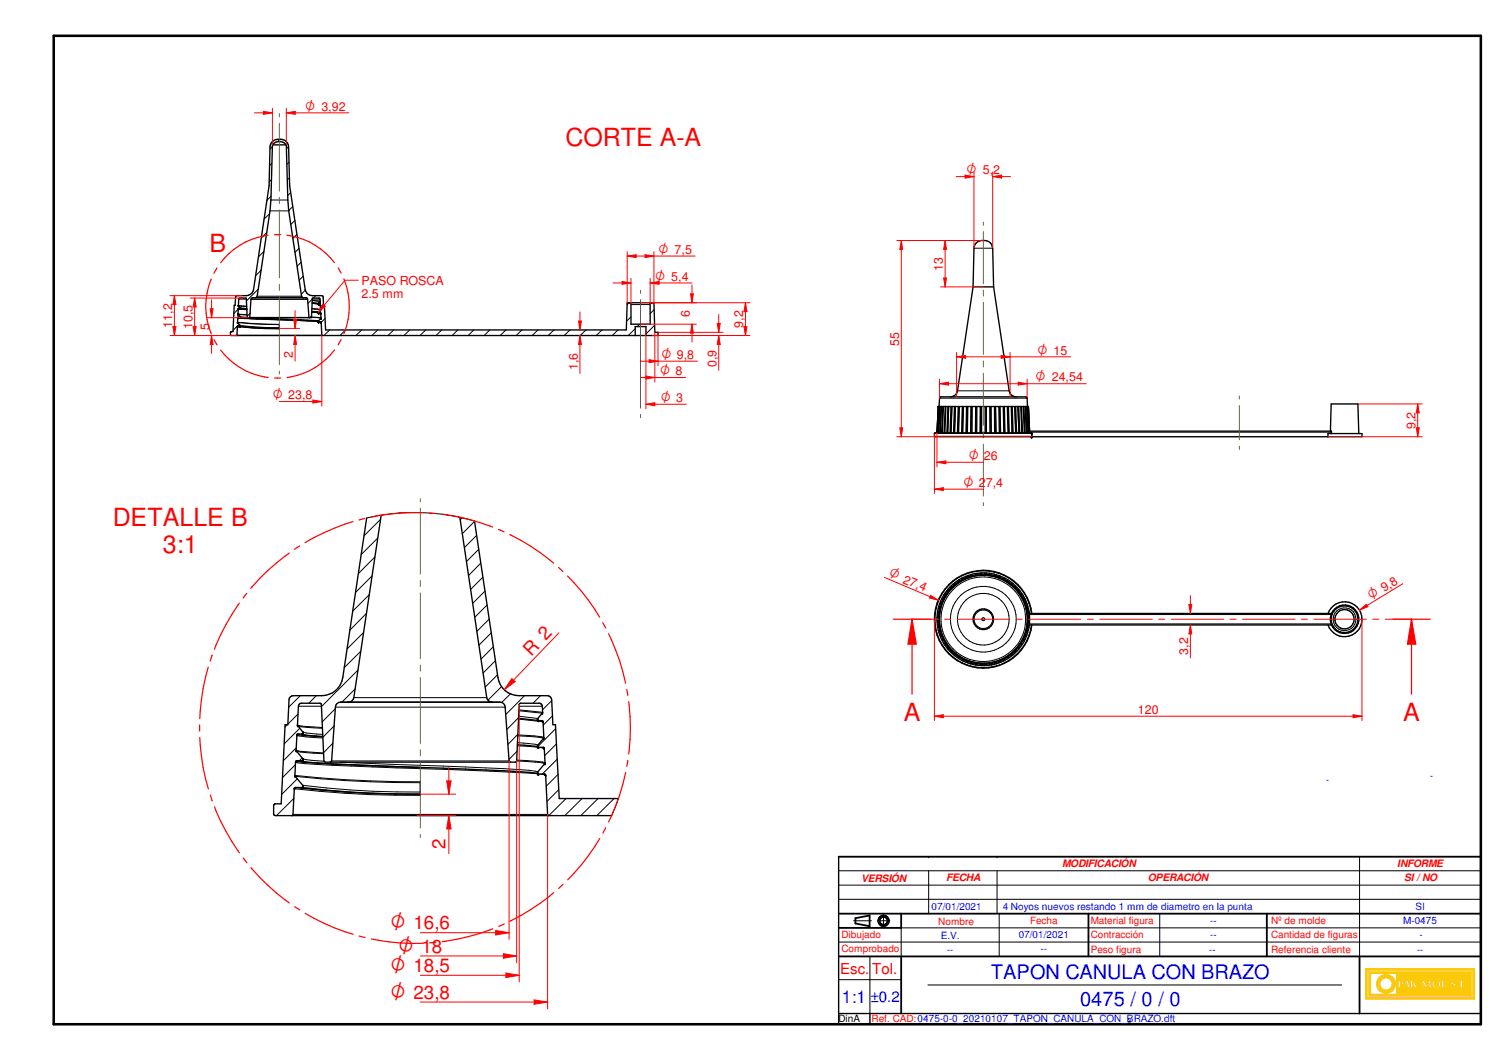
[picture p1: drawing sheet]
<svg xmlns="http://www.w3.org/2000/svg" width="420mm" height="297mm" viewBox="0 0 420 297" stroke-linecap="round" stroke-linejoin="round" font-family="sans-serif">
<path d="M15.1 10h400v277h-400z" fill="none" stroke="#000" stroke-width=".72"/>
<g fill="none" stroke="#000" stroke-width=".51">
<path d="M235.1 256h180M239.8 257.3v1.5M243.7 256.5v3M355.1 256v12M235.1 268h180M235.1 260h17.5M381.1 268v16"/>
<circle cx="247.7" cy="258" r="1.51"/>
<circle cx="247.7" cy="258.1" r="1.12"/>
</g>
<path d="M235.1 240.1v46.9h180v-46.9M235.1 284h180M243.8 284v3" fill="none" stroke="#000" stroke-width=".38"/>
<g fill="none" stroke="#000" stroke-width=".28">
<path d="M235.1 252h180M239.3 258h5M245.9 258h3.5M247.6 256.3v3.5M260.3 244v12M279.5 244v12M280.1 256v12M325.1 256v12M381.1 240.1v27.9M235.1 274.5h17.5M235.1 264h180M252.6 260v8"/>
<path d="M260.1 276h116"/>
</g>
<g fill="#faca0a">
<path d="M382.8 271.4v8.6h30.5v-8.6zM383.2 271.9h29.7v7.7h-29.7z" fill-rule="evenodd"/>
<path d="M383.7 272.3v6.8h28.7v-6.8zM408.2 276.5a.3 .3 0 0 1 .6 0 .3 .3 0 0 1-.6 0zM409.3 274.7h.6v1.9h.8v.2h-1.4zM411 276.4l.3-.1 .1 .4-.4 .1zM384.2 272.8h7.2v5.8h-7.2zM391.9 274.7h.9a.67 .67 0 0 1 .7 .9 .67 .67 0 0 1-1 .4v.8h-.6zM394.1 274.7h.5l.6 2.1h-.6l-.1-.4h-.6l-.2 .4h-.2zM395.3 274.7h.6v1l.8-1h.2l-.5 .7 .8 1.4h-.7l-.4-.9-.2 .9h-.6zM397.3 275.6h.7v.2h-.7zM398.8 274.7h.3l.7 1.4 .8-1.4h.3l.3 2.1h-.7v-1.3l-.7 1.3h-.2l-.7-1.2v1.2h-.5zM401.6 275.2a1.22 1.22 0 0 1 1.8-.3 1.22 1.22 0 0 1 0 1.8 1.22 1.22 0 0 1-1.8-.3l-.2-.4zM404.1 274.7h.6v1.9h.8v.2h-1.4zM406.7 275a.74 .74 0 0 1 .8-.3 .74 .74 0 0 1 .5 .6l-.2 .1a.37 .37 0 0 0-.3-.5 .37 .37 0 0 0-.4 .4l.3 .1a.73 .73 0 0 1 .7 .8 .73 .73 0 0 1-.8 .7 .73 .73 0 0 1-.7-.8h.3a.37 .37 0 0 0 .2 .5 .37 .37 0 0 0 .5-.3l-.2-.2a.75 .75 0 0 1-.7-1.1z" fill-rule="evenodd"/>
</g>
<g fill="none" stroke="#faca0a" stroke-width=".28">
<path d="M391.9 274.7h.9a.6 .6 0 0 1 .7 .5 .6 .6 0 0 1-.6 .7l-.4 .1v.8h-.6zM392.7 276h.1M394.1 274.7h.5l.6 2.1h-.6l-.1-.4h-.6l-.2 .4h-.2zM395.3 274.7h.6v1l.8-1h.2l-.5 .7 .8 1.4h-.7l-.4-.9-.2 .9h-.6zM398.8 274.7h.3l.7 1.4 .8-1.4h.3l.3 2.1h-.7v-1.3l-.7 1.3h-.2l-.7-1.2v1.2h-.5zM406.9 276.3h.1M406.9 276.2v-.1h-.3a.73 .73 0 0 0 .5 .7 .73 .73 0 0 0 .8-.2M406.9 276.3l.1 .3h.3M407.3 276.6h.1M407.4 274.7h.1M407.4 275.4l-.3-.1a.37 .37 0 0 1 .4-.4 .37 .37 0 0 1 .3 .5l.2-.1v-.2a.73 .73 0 0 0-.8-.4 .73 .73 0 0 0-.6 .6l.2 .5 .9 .6M407.4 275.5h.1"/>
<path d="M407.4 275.5a.72 .72 0 0 1 .6 .4 .72 .72 0 0 1-.1 .7M407.7 276.4h.1M407.7 276.4l-.4 .2M407.9 276.6h.1"/>
<circle cx="402.7" cy="275.8" r="1.17"/>
</g>
<path d="M386.4 274.1a2.68 2.68 0 0 1 2.9-.9 2.68 2.68 0 0 1 1.8 2.4h-.9a1.72 1.72 0 0 0-2.6-1.4 1.72 1.72 0 0 0 0 3 1.72 1.72 0 0 0 2.6-1.4h.9a2.66 2.66 0 0 1-3.5 2.4 2.66 2.66 0 0 1-1.2-4.1z" fill-rule="evenodd" fill="#faca0a"/>
<path d="M386.6 273.9a2.68 2.68 0 0 1 2.8-.7 2.68 2.68 0 0 1 1.7 2.4h-.9a1.74 1.74 0 0 0-2.6-1.4 1.74 1.74 0 0 0 0 3 1.74 1.74 0 0 0 2.6-1.4h.9a2.66 2.66 0 0 1-3.7 2.3 2.66 2.66 0 0 1-.8-4.2z" fill="none" stroke="#faca0a" stroke-width=".28"/>
<path d="M392.5 275a.41 .41 0 0 1 .4 .4 .41 .41 0 0 1-.4 .4z" fill-rule="evenodd" fill="#faca0a"/>
<path d="M392.5 275a.41 .41 0 0 1 .4 .4 .41 .41 0 0 1-.4 .4z" fill="none" stroke="#faca0a" stroke-width=".28"/>
<path d="M394.2 275.3l.2 .8h-.5z" fill="#faca0a"/>
<path d="M394.2 275.3l.2 .8h-.5z" fill="none" stroke="#faca0a" stroke-width=".28"/>
<path d="M402.2 275.2a.76 .76 0 0 1 1 .1 .76 .76 0 0 1-.2 1.1 .61 .61 0 0 1-.7 .2 .61 .61 0 0 1-.3-.8z" fill-rule="evenodd" fill="#faca0a"/>
<path d="M382.8 271.4h30.5v8.6h-30.5zM383.2 271.9h29.7v7.7h-29.7zM383.7 272.3h28.7v6.8h-28.7zM384.2 272.8h7.2v5.8h-7.2zM397.3 275.6h.7v.2h-.7zM402.3 275a.79 .79 0 0 1 .9 .8 .79 .79 0 0 1-.9 .8 1.04 1.04 0 0 1 0-1.6zM404.1 274.7h.6v1.9h.8v.2h-1.4zM408.3 276.4a.27 .27 0 0 1 .4 0 .27 .27 0 0 1-.2 .4zM409.3 274.7h.6v1.9h.8v.2h-1.4zM411 276.4l.3-.1 .1 .4-.4 .1z" fill="none" stroke="#faca0a" stroke-width=".28"/>
<path d="M235.1 240.1h180M239.8 258.8l3.9 .7M243.7 256.5l-3.9 .8M252.6 256v4M305.1 256v12M252.6 268v16" fill="none" stroke="#000" stroke-width=".51"/>
<g fill="none" stroke="#000" stroke-width=".28">
<path d="M288.5 172.2h84.6M288.5 174.8h84.6M289.1 171.9a13.6 13.6 0 0 0-20.7-9.8 13.6 13.6 0 0 0 0 22.9 13.6 13.6 0 0 0 20.7-9.9M235.1 248h180M235.1 244h180M235.1 240h180M260.3 240.1h.1M279.5 240.1h.1M243.8 268v16M252.6 260h162.5"/>
<circle cx="275.6" cy="173.5" r="11.9"/>
<circle cx="275.6" cy="173.5" r="7.2"/>
<circle cx="275.6" cy="173.5" r="12.3"/>
<circle cx="275.6" cy="173.5" r=".42"/>
<circle cx="275.6" cy="173.5" r="9.2"/>
<circle cx="275.6" cy="173.5" r="2.61"/>
<circle cx="376.9" cy="173.5" r="3.2"/>
</g>
<g fill="none" stroke="#000" stroke-width=".38">
<path d="M262.6 173h.7v1h-.7zM262.9 172.7v.3M262.9 174v.4M263 175.3v.4M263 174.3h.3l.1 1h-.3M263 174.3l.1 1M263 174.3l-.3 .1 .1 1 .3-.1M263 173v1M263 171.4v.3M263.1 171.7h.3l-.1 1h-.3M263.1 171.7l-.1 1M263.1 171.7h-.3l-.1 1h.3"/>
<path d="M263.2 175.6h.2l.2 1-.2 .1M263.2 175.6l.2 1.1M263.2 175.6l-.4 .1 .2 1h.4M263.3 176.7v.3M263.3 170.1v.3M263.4 170.4l.2 .1-.2 .9h-.2M263.4 170.4l-.2 1M263.4 170.4l-.4-.1-.2 1 .4 .1M263.5 177l.2-.1 .3 .9-.2 .1M263.5 177l.3 .9M263.5 177l-.4 .1 .3 .9 .4-.1M263.6 177.9l.2 .4"/>
<path d="M263.8 168.8l-.2 .3M263.8 169.2h.2l-.3 1-.2-.1M263.8 169.2l-.3 .9M263.8 169.2l-.4-.2-.3 1 .4 .1M263.9 178.2l.2-.1 .4 .9-.2 .1M263.9 178.2l.4 .9M263.9 178.2l-.3 .2 .3 .9 .4-.2M264.2 179.2l.1 .3M264.3 167.9l.2 .1-.4 1-.2-.1M264.3 167.9l-.4 1M264.3 167.9l-.4-.1-.3 .9 .3 .2M264.3 167.6l-.1 .3"/>
<path d="M264.4 179.4l.3-.1 .5 .8-.2 .2M264.4 179.4l.6 .9M264.4 179.4l-.3 .2 .5 .9 .4-.2M265 166.8l.2 .1-.5 .9-.3-.2M265 166.8l-.6 .8M265 166.8l-.4-.2-.5 .9 .3 .1M265 166.5l-.2 .2M265.7 165.7l.2 .2-.6 .8-.2-.2M265.7 165.7l-.6 .8M265.7 165.7l-.3-.2-.6 .8 .3 .2M265.8 165.4l-.2 .3M266.6 164.7l.2 .2-.7 .7-.2-.2"/>
<path d="M266.6 164.7l-.7 .7M266.6 164.7l-.3-.2-.7 .7 .3 .2M266.7 164.4l-.2 .2M267.5 163.8l.2 .2-.7 .7-.2-.2M267.5 163.8l-.7 .7M267.5 163.8l-.2-.3-.7 .7 .2 .3M267.7 163.5l-.2 .2M268.6 163l.2 .2-.8 .6-.2-.2M268.6 163l-.8 .6M268.6 163l-.2-.3-.8 .6 .2 .3M268.8 162.7l-.2 .2M269.7 162.3l.2 .3-.9 .5-.1-.2"/>
<path d="M269.7 162.3l-.8 .6M269.7 162.3l-.1-.3-.9 .5 .2 .4M270 162.1l-.3 .2M270.9 161.8l.1 .2-.9 .4-.1-.2M270.9 161.8l-.9 .4M270.9 161.8l-.1-.3-.9 .4 .1 .3M271.2 161.5l-.3 .2M272.2 161.4l.1 .2-1 .3v-.2M272.2 161.4l-.9 .3M272.2 161.4l-.1-.4-1 .3 .2 .4M272.5 161.2h-.4M273.5 161.1v.2l-.9 .2-.1-.2"/>
<path d="M273.5 161.1l-1 .2M273.5 161.1l-.1-.4-1 .2 .1 .4M273.8 160.9l-.3 .1M274.8 160.9v.3l-1 .1v-.3M274.8 160.9l-1 .1M274.8 160.9v-.3l-1 .1v.3M275.1 160.8h-.3M275.1 160.5h1v.7h-1zM275.1 160.9h1M276.1 160.8h.4M276.4 160.9v.3l1 .1v-.3M276.4 160.9l1 .1"/>
<path d="M276.4 160.9l.1-.3 1 .1-.1 .3M277.4 160.9l.4 .1M277.7 161.1v.2l1 .2 .1-.2M277.7 161.1l1.1 .2M277.7 161.1l.1-.4 1 .2v.4M278.8 161.2h.3M279.1 161.4l-.1 .2 .9 .3 .1-.2M279.1 161.4l.9 .3M279.1 161.4l.1-.4 .9 .3-.1 .4M280 161.5l.4 .2M280.3 161.8l-.1 .2 .9 .4 .1-.2M280.3 161.8l.9 .4"/>
<path d="M280.3 161.8l.1-.3 1 .4-.2 .3M281.3 162.1l.2 .2M281.5 162.3l-.1 .3 .8 .5 .2-.2M281.5 162.3l.9 .6M281.5 162.3l.2-.3 .9 .5-.2 .4M282.4 162.7l.3 .2M282.6 163l-.1 .2 .8 .6 .2-.2M282.6 163l.9 .6M282.6 163l.3-.3 .8 .6-.2 .3M283.5 163.5l.3 .2M283.7 163.8l-.2 .2 .8 .7 .1-.2M283.7 163.8l.3-.3 .7 .7-.3 .3"/>
<path d="M283.7 163.8l.7 .7M284.5 164.4l.3 .2M284.7 164.7l-.2 .2 .6 .7 .2-.2M284.7 164.7l.6 .7M284.7 164.7l.2-.2 .7 .7-.3 .2M285.4 165.4l.3 .3M285.5 165.7l-.2 .2 .6 .8 .2-.2M285.5 165.7l.6 .8M285.5 165.7l.3-.2 .6 .8-.3 .2M286.2 166.5l.2 .2M286.3 166.8l-.2 .1 .5 .9 .2-.2M286.3 166.8l.5 .8"/>
<path d="M286.3 166.8l.3-.2 .5 .9-.3 .1M286.8 179.4l-.2-.1-.5 .8 .2 .2M286.8 179.4l-.5 .9M286.8 179.4l.3 .2-.5 .9-.3-.2M286.9 167.6l.2 .3M287 167.9l-.3 .1 .4 1 .2-.1M287 167.9l.3 1M287 167.9l.3-.1 .4 .9-.4 .2M287.1 179.2l-.2 .3M287.3 178.2l-.2-.1-.4 .9 .3 .1M287.3 178.2l-.3 .9M287.3 178.2l.4 .2-.4 .9-.3-.2"/>
<path d="M287.5 168.8l.1 .3M287.5 169.2h-.3l.4 1 .2-.1M287.5 169.2l.3 .9M287.5 169.2l.3-.2 .3 1-.3 .1M287.6 177.9l-.1 .4M287.8 177l-.2-.1-.4 .9 .3 .1M287.8 177l-.3 .9M287.8 177l.3 .1-.3 .9-.3-.1M287.9 170.4l-.3 .1 .2 .9h.3M287.9 170.4l.2 1M287.9 170.4l.3-.1 .2 1-.3 .1M287.9 170.1l.1 .3"/>
<path d="M288 173h.6v1h-.6zM288 176.7l-.1 .3M288.1 175.6h-.3l-.2 1 .3 .1M288.1 175.6l-.2 1.1M288.1 175.6l.3 .1-.2 1h-.3M288.1 171.7h-.2l.1 1h.2M288.1 171.7l.1 1M288.1 171.7h.4v.2M288.2 171.4v.3M288.2 174.3h-.2l-.1 1h.2M288.2 175.3v.4M288.2 173v1"/>
<path d="M288.2 174.3l-.1 1M288.2 174.3l.4 .1-.1 .7h84.7M288.3 172.7v.3M288.3 174v.4M288.5 175.1v.3l-.4-.1M289.2 171.9a13.7 13.7 0 0 0-20.9-10 13.7 13.7 0 0 0 0 23.2 13.7 13.7 0 0 0 20.9-10M372.2 171.9a4.9 4.9 0 0 1 7.6-2.3 4.9 4.9 0 0 1 0 7.9 4.9 4.9 0 0 1-7.6-2.4M373.2 171.9h-84.7l.1 .8h-.4M373.2 171.9a4.2 4.2 0 0 0 0 3.2M373.2 171.9a4 4 0 0 1 6.1-1.5 4 4 0 0 1 0 6.3 4 4 0 0 1-6.1-1.6M264.8 180.3l.2 .3M265.1 180.6l.2-.2 .6 .8-.2 .2"/>
<path d="M265.1 180.6l.6 .8M265.1 180.6l-.3 .2 .6 .8 .3-.2M265.6 181.4l.2 .3M265.9 181.6l-.3 .3 .7 .7 .3-.3M265.9 181.6l.2-.2 .7 .8-.2 .1M265.9 181.6l.7 .7M266.5 182.4l.2 .3M266.8 182.6l-.2 .2 .7 .7 .2-.2M266.8 182.6l.2-.2 .7 .6-.2 .3M266.8 182.6l.7 .7M267.5 183.3l.2 .3M267.8 183.4l.2-.1 .8 .5-.2 .2"/>
<path d="M267.8 183.4l.8 .6M267.8 183.4l-.2 .3 .8 .6 .2-.3M268.6 184.1l.2 .2M268.9 184.2l.1-.2 .9 .5-.2 .2M268.9 184.2l.8 .5M268.9 184.2l-.2 .3 .9 .5 .1-.3M269.7 184.8l.3 .2M270 184.9l.1-.3 .9 .4-.1 .3M270 184.9l.9 .4M270 184.9l-.1 .3 .9 .4 .1-.3M270.9 185.4l.3 .1M271.3 185.4v-.3l1 .4-.1 .2"/>
<path d="M271.3 185.4l.9 .3M271.3 185.4l-.2 .3 1 .4 .1-.4M272.1 185.8l.4 .1M272.5 185.8l.1-.3 .9 .2v.3M272.5 185.8l1 .2M272.5 185.8l-.1 .3 1 .3 .1-.4M273.5 186.1h.3M273.8 186v-.2l1 .1v.2M273.8 186l1 .1M273.8 186v.4l1 .1v-.4M274.8 186.3h.3M275.1 185.9h1v.6h-1z"/>
<path d="M275.1 186.1h1M276.1 186.3h.4M277.4 186v-.2l-1 .1v.2M277.4 186l-1 .1M277.4 186l.1 .4-1 .1-.1-.4M277.8 186.1h-.4M278.8 185.8l-.1-.3-1 .2v.3M278.8 185.8l-1.1 .2M278.8 185.8v.3l-1 .3-.1-.4M279.1 185.8l-.3 .1M280 185.4l-.1-.3-.9 .4 .1 .2M280 185.4l-.9 .3"/>
<path d="M280 185.4l.1 .3-.9 .4-.1-.4M280.4 185.4l-.4 .1M281.2 184.9l-.1-.3-.9 .4 .1 .3M281.2 184.9l-.9 .4M281.2 184.9l.2 .3-1 .4-.1-.3M281.5 184.8l-.2 .2M282.4 184.2l-.2-.2-.8 .5 .1 .2M282.4 184.2l-.9 .5M282.4 184.2l.2 .3-.9 .5-.2-.3M282.7 184.1l-.3 .2M283.5 183.4l-.2-.1-.8 .5 .1 .2M283.5 183.4l-.9 .6"/>
<path d="M283.5 183.4l.2 .3-.8 .6-.3-.3M283.8 183.3l-.3 .3M284.4 182.6l-.1-.2-.8 .6 .2 .3M284.4 182.6l-.7 .7M284.4 182.6l.3 .2-.7 .7-.3-.2M284.8 182.4l-.3 .3M285.3 181.6l-.2-.2-.6 .8 .2 .1M285.3 181.6l-.6 .7M285.3 181.6l.3 .3-.7 .7-.2-.3M285.7 181.4l-.3 .3M286.1 180.6l-.2-.2-.6 .8 .2 .2M286.1 180.6l-.6 .8"/>
<path d="M286.1 180.6l.3 .2-.6 .8-.3-.2M286.4 180.3l-.2 .3"/>
<circle cx="275.6" cy="173.5" r="2.89"/>
<circle cx="376.8" cy="173.5" r="3.8"/>
<circle cx="376.9" cy="173.5" r="2.7"/>
</g>
<g fill="none" stroke="#f00" stroke-width=".28">
<path d="M255.6 173.5h7.4M264.8 173.5h1.7M268.3 173.5h14.7M284.8 173.5h1.7M288.3 173.5h14.7M304.8 173.5h1.7M308.3 173.5h14.7M324.8 173.5h1.7M328.3 173.5h14.7M344.8 173.5h1.7M348.3 173.5h14.7M364.8 173.5h1.7"/>
<path d="M368.3 173.5h14.7M384.8 173.5h1.7M388.3 173.5h7.3"/>
</g>
<path d="M260.9 173.5h-5.3v21M390.4 173.5h5.2" fill="none" stroke="#f00" stroke-width=".34"/>
<path d="M255.6 173.5l1.2 7h-2.3z" fill="#f00"/>
<path d="M255.6 173.5l1.2 7h-2.3zM395.6 173.5v21" fill="none" stroke="#f00" stroke-width=".34"/>
<path d="M395.6 173.5l1.2 7h-2.3z" fill="#f00"/>
<path d="M250.4 173.5h5.2M395.6 173.5l1.2 7h-2.3zM395.6 173.5h5.3" fill="none" stroke="#f00" stroke-width=".34"/>
<g fill="none" stroke="#000" stroke-width=".28">
<path d="M78.4 39l-.6 .7M75.6 59.9l-1.6 1.5M75.7 59.1h5.2M75.9 56h4.8M76 55l-1.2 1.2M76.1 50.4l-.7 .6M76.2 45.8l-.6 .6M76.3 41.1l-.6 .7M80.9 41.1l-.6 .6M81 45.5l-.6 .6M81.1 49.8l-.6 .6M81.5 54l-.9 .8"/>
<path d="M82.1 57.9l-1.2 1.1M73.2 75.7l-1.6 1.6M74 70.4l-1.6 1.6M74.7 65.2l-1.5 1.5M82.7 61.8l-1.2 1.1M83.2 65.7l-1.1 1.1M83.8 69.6l-1.1 1.1M84.4 73.5l-1.1 1.1M85 77.4l-1.1 1.1M65 92.9l-.4 .4M66.4 93.9h23.8M66.5 91.5l3.9 .4 7.9 .3"/>
<path d="M66.6 90.3l7.8 .5 3.9 .1M66.6 90.4l3.9 .3 7.8 .3M66.7 89l1.9 .3 20.7 .8M66.7 87.9l2.5 .3M66.7 86.7l-1.1 1.1M66.8 88.1l2.4 .2M66.8 86.5l2.4 .3M66.8 85.6l2.4 .2M66.9 85.7l2.3 .2M66.9 83.8h2.2M67 90.8l-1.7 1.8M67.3 86.1l-.3 .3"/>
<path d="M67.4 86.3l1.8 .1M67.4 88.8l1.9 .1M67.4 91.2l7.3 .6h3.6M70 88.9h16.6M70.1 87.8l-.8 .8M70.3 83.9h15.9M70.8 89l18.5 1M72.1 83h12.4M72.4 81l-3.3 3.3M85.6 81.3l-1.2 1.2M87.3 88.9l2.6 .3M87.3 88.5l-.5 .5"/>
<path d="M87.3 88.9l2.6 .2M87.4 87.5l1.9 .1M87.4 86.5l2.4 .2M87.4 86.6l2.4 .2M87.4 87.2l1.9 .3M87.5 85l2.3 .3M87.5 84.8l1.8 .2M87.5 84.2l2.2 .2M87.5 84.2l2.2 .3M88.5 82.8l-.7 .7M89.4 87.7l.5 .1M89.7 83.8h-2.2l-1.2 1.2"/>
<path d="M90.7 85.2l-.9 .9M91.1 89.2l-1.1 1.1-.4-.1M92.4 92.5l-1.6 1.5M96.9 92.5l-1.6 1.5M101.4 92.5l-1.6 1.5M105.9 92.5l-1.6 1.5M110.4 92.5l-1.7 1.5M114.8 92.5l-1.6 1.5M119.3 92.5l-1.6 1.5M123.8 92.5l-1.6 1.5M128.3 92.5l-1.6 1.5M132.8 92.5l-1.6 1.5"/>
<path d="M137.3 92.5l-1.6 1.5M141.8 92.5l-1.6 1.5M146.3 92.5l-1.6 1.5M150.8 92.5l-1.6 1.5M155.3 92.5l-1.6 1.5M159.8 92.5l-1.7 1.5M164.2 92.5l-1.6 1.5M168.7 92.5l-1.6 1.5M173.2 92.5l-1.6 1.5M176.3 84.8l-.5 .6M176.9 88.8l-1.3 1.2M176.9 85.3h5.3"/>
<path d="M178 92.1l-1.9 1.9M179.3 90.8l-.7 .7M183.3 86.8l-1.1 1.1M183.5 91.1l-2.5 2.5"/>
</g>
<g fill="none" stroke="#000" stroke-width=".38">
<path d="M76.4 39.7a2.68 2.68 0 0 1 4.5 1.5l.3 10.8 4.3 29.2a1.97 1.97 0 0 0 2 1.6h2.7l.4 .4 .1 2.4h.2l.4 6.9h84.2l.3-7.7h7.5l.2 8.3h.9v.9h-119.6l-.2-.1v-.8l.7-.2 .3-7.3h.3l.1-2.4 .4-.4h2.7a2.13 2.13 0 0 0 2-1.6l4.3-29.2 .3-10.8 .1-.6zM76.4 40.6l-.5 15.4-.2 3.1-3.6 23.9-.5 .4M76.4 40.6h3.9M76.4 40.6a2.46 2.46 0 0 1 3.9 0M80.3 40.6l.4 15.4 .2 3.1 3.6 23.9 .5 .4M66.5 91.5l-.2 2.5M66.6 90.4l.7 .8M66.7 89l-.1 1.3M66.7 88l.6 .7M66.8 86.5l-.1 1.4M66.8 85.6l.5 .6M66.9 86.4h.3"/>
<path d="M66.9 86.4l2.3 .3-1.9-.3M67.2 88.9h-.4l3.7 .3M67.2 91.4h-.5l7.9 .6M67.3 91.4l3.6 .4M67.3 88.9l1.8 .3M69.9 89l.4-5.1 .6-.5 15.1 .1 .2 .4 .5 5.1M70.1 89.2l4 .2M71.9 89.3l17.4 .8M74.4 92h3.9M76.1 89.5h2.2M78.3 90.9v1.3M87.4 87.4l1.9 .2"/>
<path d="M87.5 85l1.8 .1M89.4 90.2h.5M89.4 87.7h.4M89.4 85.2h.3M89.7 84.5l-.4 .5M89.7 84.4l-.1-.8-.2-.1-1.9 .2-.3 5.3h-17.8l-.5-5.5-1.9 .1-.2 2M89.8 85.3v1.4M89.8 86.8l-.5 .7M89.9 87.8v1.3M89.9 89.2l-.6 .8M90 90.3l.3 3.7M176.3 84.8l.6 .5v5.5h5.3v-5.5l.5-.5"/>
<path d="M178 94v-2.5h3v2.5"/>
</g>
<g fill="#000">
<circle cx="66.5" cy="91.5" r=".19"/>
<circle cx="66.5" cy="91.4" r=".19"/>
<circle cx="66.6" cy="90.3" r=".19"/>
<circle cx="66.6" cy="91.4" r=".19"/>
<circle cx="66.6" cy="90.4" r=".19"/>
<circle cx="66.7" cy="89" r=".19"/>
<circle cx="66.7" cy="88.9" r=".19"/>
<circle cx="66.7" cy="88" r=".19"/>
<circle cx="66.7" cy="87.9" r=".19"/>
<circle cx="66.8" cy="86.5" r=".19"/>
<circle cx="66.8" cy="86.4" r=".19"/>
<circle cx="66.8" cy="85.6" r=".19"/>
<circle cx="66.9" cy="86.4" r=".19"/>
<circle cx="67.3" cy="91.4" r=".19"/>
<circle cx="67.3" cy="88.9" r=".19"/>
<circle cx="67.3" cy="86.4" r=".19"/>
<circle cx="67.3" cy="91.2" r=".19"/>
<circle cx="67.3" cy="88.7" r=".19"/>
<circle cx="67.3" cy="91.3" r=".19"/>
<circle cx="67.3" cy="88.8" r=".19"/>
<circle cx="67.3" cy="86.3" r=".19"/>
<circle cx="67.3" cy="86.2" r=".19"/>
<circle cx="89.2" cy="87.5" r=".19"/>
<circle cx="89.2" cy="85" r=".19"/>
<circle cx="89.2" cy="90" r=".19"/>
<circle cx="89.3" cy="87.6" r=".19"/>
<circle cx="89.3" cy="90.1" r=".19"/>
<circle cx="89.3" cy="90" r=".19"/>
<circle cx="89.3" cy="85.1" r=".19"/>
<circle cx="89.3" cy="85" r=".19"/>
<circle cx="89.3" cy="87.5" r=".19"/>
<circle cx="89.3" cy="87.7" r=".19"/>
<circle cx="89.3" cy="85.2" r=".19"/>
<circle cx="89.3" cy="90.2" r=".19"/>
<circle cx="89.4" cy="87.7" r=".19"/>
<circle cx="89.4" cy="90.2" r=".19"/>
<circle cx="89.4" cy="85.2" r=".19"/>
<circle cx="89.7" cy="85.2" r=".19"/>
<circle cx="89.7" cy="84.5" r=".19"/>
<circle cx="89.7" cy="84.4" r=".19"/>
<circle cx="89.8" cy="87.7" r=".19"/>
<circle cx="89.8" cy="85.3" r=".19"/>
<circle cx="89.8" cy="86.7" r=".19"/>
<circle cx="89.8" cy="86.8" r=".19"/>
<circle cx="89.9" cy="87.7" r=".19"/>
<circle cx="89.9" cy="87.8" r=".19"/>
<circle cx="89.9" cy="90.2" r=".19"/>
<circle cx="89.9" cy="89.1" r=".19"/>
<circle cx="89.9" cy="89.2" r=".19"/>
<circle cx="90" cy="90.2" r=".19"/>
<circle cx="90" cy="90.3" r=".19"/>
</g>
<path d="M381 171l2-1.7 .4 .7zM393.2 163.6l-12.2 7.4" fill="none" stroke="#f00" stroke-width=".28"/>
<path d="M381 171l2-1.7 .4 .7z" fill="#f00"/>
<path d="M247.9 161.8l15.1 6.4M260.8 166.8l2.2 1.4-2.4-.6z" fill="none" stroke="#f00" stroke-width=".28"/>
<path d="M260.8 166.8l2.2 1.4-2.4-.6z" fill="#f00"/>
<path d="M261.9 173.5v28.4M381.8 173.5v28.4M261.9 200.7l2.5-.4v.8z" fill="none" stroke="#f00" stroke-width=".28"/>
<path d="M261.9 200.7l2.5-.4v.8z" fill="#f00"/>
<path d="M379.3 200.3l2.5 .4-2.5 .4z" fill="none" stroke="#f00" stroke-width=".28"/>
<path d="M379.3 200.3l2.5 .4-2.5 .4z" fill="#f00"/>
<path d="M333.7 175.1l.3 2.5h-.8zM261.9 200.7h119.9" fill="none" stroke="#f00" stroke-width=".28"/>
<path d="M333.7 175.1l.3 2.5h-.8z" fill="#f00"/>
<path d="M333.2 169.4h.8l-.3 2.5z" fill="none" stroke="#f00" stroke-width=".28"/>
<path d="M333.2 169.4h.8l-.3 2.5z" fill="#f00"/>
<path d="M174.4 78.9l2.5 .4-2.5 .4zM176.9 78v7.3M182.2 78v7.3M333.7 166.9v5M333.7 175.1v9.3" fill="none" stroke="#f00" stroke-width=".28"/>
<path d="M179.5 81.3v.9M179.5 84v30.4M179.5 116.2v.8" fill="none" stroke="#808000" stroke-width=".28"/>
<path d="M174.4 78.9l2.5 .4-2.5 .4z" fill="#f00"/>
<path d="M182.2 79.3l2.5-.4v.8z" fill="none" stroke="#f00" stroke-width=".28"/>
<path d="M182.2 79.3l2.5-.4v.8z" fill="#f00"/>
<path d="M171.9 79.3h5M175.8 70.5v14.3M175.8 71.8l2.5-.4v.8zM182.2 79.3h11.7M183.3 70.5v14.3" fill="none" stroke="#f00" stroke-width=".28"/>
<path d="M175.8 71.8l2.5-.4v.8z" fill="#f00"/>
<path d="M180.8 71.4l2.5 .4-2.5 .4z" fill="none" stroke="#f00" stroke-width=".28"/>
<path d="M180.8 71.4l2.5 .4-2.5 .4z" fill="#f00"/>
<path d="M175.8 71.8h19M182.7 84.8h27.5M182.7 94h27.5M208.9 84.8l.5 2.5h-.9z" fill="none" stroke="#f00" stroke-width=".28"/>
<path d="M208.9 84.8l.5 2.5h-.9z" fill="#f00"/>
<path d="M208.5 91.5h.9l-.5 2.5z" fill="none" stroke="#f00" stroke-width=".28"/>
<path d="M208.5 91.5h.9l-.5 2.5z" fill="#f00"/>
<path d="M184.4 93.1h18.3M184.4 94h18.3M201 90.6h.9l-.4 2.5zM208.9 84.8v9.2" fill="none" stroke="#f00" stroke-width=".28"/>
<path d="M201 90.6h.9l-.4 2.5z" fill="#f00"/>
<path d="M201.5 94l.4 2.5h-.9z" fill="none" stroke="#f00" stroke-width=".28"/>
<path d="M201.5 94l.4 2.5h-.9z" fill="#f00"/>
<path d="M184.4 94v8.4M201.5 88.1v5M201.5 94v9.8M181.9 100.8l2.5 .4-2.5 .4z" fill="none" stroke="#f00" stroke-width=".28"/>
<path d="M181.9 100.8l2.5 .4-2.5 .4z" fill="#f00"/>
<path d="M183.5 93.1v14M179.5 101.2h16M181 105.4l2.5 .4-2.5 .4z" fill="none" stroke="#f00" stroke-width=".28"/>
<path d="M181 105.4l2.5 .4-2.5 .4z" fill="#f00"/>
<path d="M181 92.8v21.8M179.5 105.8h12.6M181 113.3l2.5-.4v.8z" fill="none" stroke="#f00" stroke-width=".28"/>
<path d="M181 113.3l2.5-.4v.8z" fill="#f00"/>
<path d="M162.2 90h.8l-.5 2.5zM181 113.3h11.4" fill="none" stroke="#f00" stroke-width=".28"/>
<path d="M162.2 90h.8l-.5 2.5z" fill="#f00"/>
<path d="M162.5 94l.5 2.5h-.8z" fill="none" stroke="#f00" stroke-width=".28"/>
<path d="M162.5 94l.5 2.5h-.8z" fill="#f00"/>
<path d="M162.5 87.4v5.1M162.5 94v10.6M380.6 113.2h18M397 119.9h.8l-.4 2.5zM372.2 122.4h26.4" fill="none" stroke="#f00" stroke-width=".28"/>
<g fill="none" stroke="#808000" stroke-width=".28">
<path d="M78.3 31.8v.9M78.3 34.5v19.1M78.3 55.3v1.8M78.3 58.8v19.1M78.3 79.7v1.7M275.6 62.2v.9M275.6 64.9v14.6M78.3 83.1v19.1M275.6 81.3v1.7M275.6 84.8v14.5M78.3 104v.8M275.6 101.1v1.7"/>
<path d="M275.6 104.6v14.6M347.4 111v.8M347.4 113.6v9.7M275.6 121v1.7M275.6 124.5v14.5M347.4 125.1v.8M275.6 140.8v.9"/>
</g>
<g fill="none" stroke="#000" stroke-width=".38">
<path d="M272.7 80.4h5.8M272.7 80.4l.3-10.8a2.67 2.67 0 0 1 2.6-2.2 2.67 2.67 0 0 1 2.6 2.2l.3 10.8M272.7 80.4l-4.3 29.1a1.97 1.97 0 0 1-2 1.7M278.5 80.4l4.4 29.1a1.97 1.97 0 0 0 1.9 1.7M263.1 113.9l-.3 7.4 .7-10 24-.1 .4 .4 .1 2.3M263.4 113.9l-.4 7.4M263.5 113.9l-.4 7.4M263.8 113.9l-.4 7.4M263.9 113.9l-.3 7.4M264.3 113.9l-.4 7.4M264.4 113.9l-.3 7.4M265 113.9l-.4 7.4"/>
<path d="M265.1 113.9l-.3 7.4M265.7 113.9l-.3 7.4M266.6 113.9l-.3 7.4M266.8 113.9l-.3 7.4M266.8 113.9l-.2 7.4M267.5 113.9l-.2 7.4M268.6 113.9l-.2 7.4M269.7 113.9l-.1 7.4M270.9 113.9l-.1 7.4M272.2 113.9l-.1 7.4M273.5 113.9v7.4M277.7 113.9l.1 7.4"/>
<path d="M279.1 113.9l.1 7.4M280.3 113.9l.1 7.4M281.5 113.9l.2 7.4M282.6 113.9l.3 7.4M283.7 113.9l.3 7.4M284.4 113.9l.3 7.4M284.5 113.9l.3 7.4M284.7 113.9l.2 7.4M285.5 113.9l.3 7.4M286.1 113.9l.3 7.4M286.3 113.9l.3 7.4M286.8 113.9l.3 7.4"/>
<path d="M287 113.9l.3 7.4M287.3 113.9l.4 7.4M287.5 113.9l.3 7.4M287.8 113.9l.3 7.4M287.9 113.9l.3 7.4M288.1 113.9l.3 7.4M288.1 113.9l.4 7.4M262.6 121.3l.4-7.4h4.7l-.2 7.4M265.6 121.3l.3-7.4-.3 7.4M267.6 121.3l.2-7.4h1l-.2 7.4M268.7 121.3l.2-7.4h1l-.2 7.4M269.9 121.3l.1-7.4h1l-.1 7.4"/>
<path d="M271.1 121.3l.2-7.4h1l-.2 7.4M272.4 121.3l.1-7.4h1l-.1 7.4M273.8 121.3v-7.4h1v7.4M275.1 121.3v-7.4h1v7.4M276.5 121.3l-.1-7.4h1l.1 7.4M277.8 121.3l-.1-7.4h1.1v7.4M279.1 121.3l-.1-7.4h1l.1 7.4M280.4 121.3l-.2-7.4h1l.2 7.4M281.5 121.3l-.1-7.4h1l.2 7.4M282.7 121.3l-.2-7.4h1l.2 7.4M285.6 121.3l-.3-7.4 .4 7.4M288.5 120.8v.5"/>
<path d="M288.5 120.8h84.7v.7M288.6 120.8l-.4-6.9h-4.7l.3 7.4M289.1 121.3h-27l-.2 1 119.9 .1v-.9h-9.6v.9M289.2 121.5v.8M372.9 120.8l.2-7.6h7.5l.3 8.3"/>
</g>
<path d="M273 69.6h5.2M263.3 111.6h24.6M268.4 109.5h14.5M261.9 121.5h27.3M261.9 122.3h27.3M288.5 121.1h84.7" fill="none" stroke="#000" stroke-width=".28"/>
<g fill="#000">
<circle cx="263" cy="113.9" r=".19"/>
<circle cx="263.2" cy="113.9" r=".19"/>
<circle cx="273.5" cy="113.9" r=".19"/>
<circle cx="274.8" cy="113.9" r=".19"/>
<circle cx="276.4" cy="113.9" r=".19"/>
<circle cx="277.7" cy="113.9" r=".19"/>
<circle cx="288.1" cy="113.9" r=".19"/>
<circle cx="288.2" cy="113.9" r=".19"/>
<circle cx="288.5" cy="120.8" r=".19"/>
<circle cx="289.1" cy="121.3" r=".19"/>
<circle cx="289.1" cy="122.4" r=".19"/>
<circle cx="289.2" cy="121.3" r=".19"/>
<circle cx="289.2" cy="122.4" r=".19"/>
<circle cx="289.2" cy="122.3" r=".19"/>
<circle cx="289.2" cy="121.5" r=".19"/>
<circle cx="289.2" cy="121.4" r=".19"/>
<circle cx="373.1" cy="120.8" r=".19"/>
</g>
<path d="M397 119.9h.8l-.4 2.5z" fill="#f00"/>
<path d="M397.4 113.2l.4 2.5h-.8z" fill="none" stroke="#f00" stroke-width=".28"/>
<path d="M397.4 113.2l.4 2.5h-.8z" fill="#f00"/>
<path d="M251.4 67.4h24.2M252.2 119.9h.8l-.4 2.5zM397.4 113.2v9.2M251.4 122.4h37.7" fill="none" stroke="#f00" stroke-width=".28"/>
<path d="M252.2 119.9h.8l-.4 2.5z" fill="#f00"/>
<path d="M252.6 67.4l.4 2.5h-.8z" fill="none" stroke="#f00" stroke-width=".28"/>
<path d="M252.6 67.4l.4 2.5h-.8z" fill="#f00"/>
<path d="M252.6 67.4v55M263.3 106.3v5.3M263.3 107.5l2.5-.4v.8zM287.9 106.3v5.3" fill="none" stroke="#f00" stroke-width=".28"/>
<path d="M263.3 107.5l2.5-.4v.8z" fill="#f00"/>
<path d="M285.4 107.1l2.5 .4-2.5 .4z" fill="none" stroke="#f00" stroke-width=".28"/>
<path d="M285.4 107.1l2.5 .4-2.5 .4z" fill="#f00"/>
<path d="M263.3 107.5h41.2M262.6 121.3v9.5M262.6 129.5l2.5-.3v.8z" fill="none" stroke="#f00" stroke-width=".28"/>
<path d="M262.6 129.5l2.5-.3v.8z" fill="#f00"/>
<path d="M261.9 121.8v16.5M261.9 137.1l2.5-.4v.8zM262.6 129.5h13" fill="none" stroke="#f00" stroke-width=".28"/>
<path d="M261.9 137.1l2.5-.4v.8z" fill="#f00"/>
<path d="M90.2 93.9v19.9M87.7 112.1l2.5 .4-2.5 .4zM261.9 137.1h13.7" fill="none" stroke="#f00" stroke-width=".28"/>
<path d="M87.7 112.1l2.5 .4-2.5 .4z" fill="#f00"/>
<path d="M58.1 94h8.2M58.1 89h11.6M59.3 94l.4 2.5h-.8zM78.3 112.5h11.9" fill="none" stroke="#f00" stroke-width=".28"/>
<path d="M59.3 94l.4 2.5h-.8z" fill="#f00"/>
<path d="M58.9 86.5h.8l-.4 2.5z" fill="none" stroke="#f00" stroke-width=".28"/>
<path d="M58.9 86.5h.8l-.4 2.5z" fill="#f00"/>
<path d="M53.3 94h12.2M53.3 83.5h14.8M54.1 91.5h.9l-.4 2.5zM59.3 84v5M59.3 94v5" fill="none" stroke="#f00" stroke-width=".28"/>
<path d="M54.1 91.5h.9l-.4 2.5z" fill="#f00"/>
<path d="M54.6 83.5l.4 2.5h-.9z" fill="none" stroke="#f00" stroke-width=".28"/>
<path d="M54.6 83.5l.4 2.5h-.9z" fill="#f00"/>
<path d="M47.7 94h18.6M47.7 82.8h20.1M48.5 91.5h.8l-.4 2.5zM54.6 83.5v10.5" fill="none" stroke="#f00" stroke-width=".28"/>
<path d="M48.5 91.5h.8l-.4 2.5z" fill="#f00"/>
<path d="M48.9 82.8l.4 2.5h-.8z" fill="none" stroke="#f00" stroke-width=".28"/>
<path d="M48.9 82.8l.4 2.5h-.8z" fill="#f00"/>
<path d="M48.9 82.8v11.2M78.3 92h5.7M82.7 94l.4 2.5h-.8z" fill="none" stroke="#f00" stroke-width=".28"/>
<path d="M82.7 94l.4 2.5h-.8z" fill="#f00"/>
<path d="M82.3 89.5h.8l-.4 2.5z" fill="none" stroke="#f00" stroke-width=".28"/>
<path d="M82.3 89.5h.8l-.4 2.5z" fill="#f00"/>
<path d="M96.7 78.5l-7.4 9M82.7 87v5M82.7 94v7.2" fill="none" stroke="#f00" stroke-width=".28"/>
<path d="M90.5 85.3l.7 .5-1.9 1.7z" fill="#f00"/>
<path d="M96.7 78.5h3.7M90.5 85.3l.7 .5-1.9 1.7zM153.5 228.2v54.5M149.7 280.2l3.8 .6-3.8 .6z" fill="none" stroke="#f00" stroke-width=".28"/>
<g fill="none" stroke="#f00" stroke-width=".34">
<path d="M59.2 78.2a19.6 19.6 0 0 0 0 15.4M60.8 75.1l-.8 1.5M75.1 65.9a19.7 19.7 0 0 0-13.3 7.7M78.6 65.7l-1.7 .1M80.4 65.9a19.7 19.7 0 0 1 13.3 7.7M94.8 75.1l.8 1.4M96.4 78.1a20.1 20.1 0 0 1 0 15.4M60 95.2l.8 1.4M61.8 98.1a20.3 20.3 0 0 0 13.4 7.7M93.8 98.1a20.1 20.1 0 0 1-13.3 7.7M95.6 95.1l-.8 1.5M77 105.9h1.7"/>
<path d="M81.1 155a56.5 56.5 0 0 0-10.8 9.9M84 153l-1.5 .9M98.9 146.2a61.9 61.9 0 0 0-13.4 5.9M102.3 145.3l-1.7 .4M118.6 143.7a59 59 0 0 0-14.6 1.2M120.4 143.8l1.7 .1M123.9 144.1a58.7 58.7 0 0 1 14.2 3.6M139.7 148.4l1.6 .7M142.9 149.8a58.3 58.3 0 0 1 12.3 8M156.5 159l1.3 1.1M67.1 169a59.1 59.1 0 0 0-7 12.9M69.2 166.3l-1.1 1.3"/>
<path d="M159.1 161.4a56.9 56.9 0 0 1 9 11.5M168.9 174.5l.9 1.5M170.6 177.6a56.6 56.6 0 0 1 4.7 13.8M58.4 186.9a57.7 57.7 0 0 0-2.4 14.5M59.5 183.6l-.6 1.6M175.7 193.2l.3 1.7M176.2 196.6a57.8 57.8 0 0 1 0 14.7M56 203.2v1.7M56 206.7a60.9 60.9 0 0 0 2.4 14.4M175.4 216.5l-.1 .2a57.4 57.4 0 0 1-4.7 13.6M176 213.1l-.3 1.7M59 222.8l.5 1.6"/>
<path d="M60.1 226.1a60.2 60.2 0 0 0 7 12.9M168.1 235a58.8 58.8 0 0 1-9 11.5M169.8 231.9l-.8 1.6M68.1 240.4l1.1 1.4M70.3 243.1a58.2 58.2 0 0 0 10.8 9.9M82.6 254.1l1.4 .9M85.5 255.9a57.8 57.8 0 0 0 13.5 5.9M141.3 258.9l-1.5 .7M155.2 250.1a59.6 59.6 0 0 1-12.3 8M157.8 247.8l-1.2 1.2M100.7 262.3l1.6 .4M104.1 263.1a57.9 57.9 0 0 0 14.5 1.2"/>
<path d="M122.2 264.1l-1.8 .1M138.1 260.3a60.1 60.1 0 0 1-14.2 3.6"/>
</g>
<g fill="none" stroke="#000" stroke-width=".28">
<path d="M102.8 145.2a60.1 60.1 0 0 1 30.2 .8M105.1 156.1l-4.7 4.6M105.9 150.8l-4.7 4.6M106.7 145.5l-4.7 4.7M129.5 145.1l-.5 .6M133 146.1l-3.4 3.5M133.6 150l-3.4 3.5M134.2 153.9l-3.4 3.5M134.7 157.8l-3.4 3.5M101.9 177.2l-4.6 4.7M102.7 171.9l-4.6 4.7M103.5 166.7l-4.7 4.6"/>
<path d="M104.3 161.4l-4.7 4.6M135.3 161.8l-3.4 3.4M135.9 165.7l-3.4 3.4M136.5 169.5l-3.4 3.5M137.1 173.5l-3.4 3.4M137.7 177.4l-3.5 3.4M83.6 197.9h6.5M84.2 194.9l-3.3 3.3M88.7 194.9l-2.1 2.2M94 198.6l-3.7 3.7M94 198.2h47.6M99.2 195.5h37.2"/>
<path d="M99.6 193l-3.8 3.8M100.3 187.8l-10.2 10.2M101.1 182.5l-4.6 4.6M138.2 181.3l-3.4 3.4M138.8 185.2l-3.4 3.4M139.4 189.1l-3.4 3.4M140.6 192.4l-3.8 3.8M143.1 194.4l-2.5 2.4M145.5 198.9l6.6 .7M145.5 199.2l6.5 .7M145.5 197.9h6.5M147 194.9l-5.2 5.3"/>
<path d="M151.5 194.9l-2.1 2.2M154.6 196.3l-2.5 2.6M80.5 203.1l-.6 .7M82.7 217.3a312.4 312.4 0 0 0 35.1 1.8M82.8 217.6a312.3 312.3 0 0 0 35 1.7M82.8 214.2l-3.6 3.7M82.9 213.6l2.6 .4a776.4 776.4 0 0 0 39.2 1.6l26 1.2M83 209.5l-3.6 3.7M83 210.3l1.5 .3 6.2 .4M83.2 213.2l.1 .1M83.3 206.1l2.5 .4 4.7 .3M83.3 210.6l7.4 .6"/>
<path d="M83.3 218.2l-4.4 4.4M83.4 203.1l1.4 .4 5.6 .4M83.5 200.1l-2.8 2.8M83.5 203.5l2.6 .3 4.3 .3M83.6 205.7l.1 .1M84 204.1l-4.3 4.3M84.6 205.7l.1 .1M84.7 212.4l-.8 .8M85 205.2l5.4 .6M85.1 212.7l5.7 .6M93 213.1l-.5 .5M93 213.2h49.7"/>
<path d="M93.3 208.3l-2.6 2.6M93.6 203.5l-3.1 3.1M95.3 213.6l35.1 1.3a215 215 0 0 1 19.7 1.2l.6 .2M144.8 213.2l6.4 .5 1.4 .3M144.9 213l2.9 .1a14.5 14.5 0 0 1 4.9 .6M144.9 210.5l-2.2 2.3M145 209l5.7 .4M145.1 208.1l5.6 .7M145.1 205.8l-2.7 2.8M145.1 206.2l4.6 .3 2.6 .4M145.2 206l4.6 .2 2.6 .4M145.4 201.1l-3.3 3.3"/>
<path d="M145.4 201.5l6.8 .8M145.4 200.7l5.3 .6M151.2 209.4l1.4 .4M151.6 216.9l1.3 .4M154.8 200.6l-2.5 2.6M155.8 204.2l-5.1 5.1M156 208.4l-3.3 3.4M156.2 212.7l-4.2 4.2M156.4 217l-3.3 3.3M82.1 228.2h71.4M82.4 223.7l-4.9 4.9M82.5 221a285.7 285.7 0 0 0 35.3 1.9"/>
<path d="M82.8 220.7h.2M84.6 220.7h.1M85.1 220.1a244.8 244.8 0 0 0 32.7 1.9M156.6 221.3l-3.3 3.3M158.7 223.8l-4.9 4.8M163.1 223.8l-4.8 4.8M167.6 223.8l-4.8 4.8M172.1 223.8l-4.8 4.8M173.3 223.8l-1.9 4.8"/>
</g>
<g fill="none" stroke="#000" stroke-width=".38">
<path d="M102.8 145.2l-6.7 44.6a6 6 0 0 1-5.9 5.1h-8a1.23 1.23 0 0 0-1.2 1.2l-.3 7h-.8l-1.1 22.2h-1.6l-.4 .2-.1 2.6 .5 .5h94.2M106.8 144.4l-7.6 51.1a1.55 1.55 0 0 1-1.5 1.3M128.9 144.9l7.5 50.6a1.55 1.55 0 0 0 1.5 1.3M133 146l6.6 43.8a5.9 5.9 0 0 0 5.9 5.1h7.9a1.23 1.23 0 0 1 1.2 1.2l.4 7h.7l1 20.7h16.6M152 199.9l-1.3 1.4M152.1 199.6l-.1-1.7a.95 .95 0 0 0-.9-.8h-5.2l-.4 .3-.7 15.8-.3 .4h-53.3l-.4-.4-.7-15.8-.4-.3h-5.2a.87 .87 0 0 0-.9 .8l-.2 5.2M152.1 199.6v.1M82.7 217.4v.1M82.8 217.6l2.1 2.5M82.9 213.4l-.2 3.9M83 210.4l1.9 2.2M83.1 213.2h1.5"/>
<path d="M83.2 206l-.2 4.3M83.3 213.3l2.5 .4 7.5 .4 18.1 .7M83.3 205.8v.1M83.3 205.7h.1M83.4 203.2v.1M83.5 203.4l1.4 1.7M83.6 205.7h1M83.7 205.8l6.8 .7M84.7 213.3a173.3 173.3 0 0 0 20.4 1.3M84.7 205.8l5.8 .6M84.8 213.1h-.1M84.8 205.6l-.1 .1"/>
<path d="M85 205.2v.2M85 212.7v.1M85 212.9h.1M92.6 213.6l.4-.4 1-15a1.44 1.44 0 0 1 1.5-1.4h44.6a1.44 1.44 0 0 1 1.5 1.4l1.1 15 .3 .4M111.1 214.8l30.2 1.2 7.2 .5 2.2 .3M117.8 219.1v3.8M145 208.7l5.7 .6M145.4 201.3l5.3 .6M150.7 201.5h.1M150.7 209v.2M150.7 216.5v.2M150.7 201.6v.1"/>
<path d="M150.8 216.9h.1M150.8 209.4h.1M150.8 201.9h.1M151 216.9l1.7 .1M151 209.4h1.2M151 201.9h.9M152 202h.1M152.2 202.1v.1M152.2 202.3l.2 4.4M152.3 209.4v.1M152.3 206.9l-1.6 1.9M152.4 206.7v.1"/>
<path d="M152.6 209.6l.2 4.2M152.7 214l-2 2.3M152.8 213.9l-.1 .1M152.9 217.1v.1M152.9 217.3l.6 10.9 .4 .4M82.5 220.9l-.4 7.3-.3 .4M82.7 220.7h1.9M83 220.7a278.9 278.9 0 0 0 34.8 1.8M84.8 220.6l-.1 .1a244.1 244.1 0 0 0 26.5 1.8M84.9 220.5v.1M85 220.3v.1"/>
</g>
<g fill="#000">
<circle cx="152" cy="199.8" r=".19"/>
<circle cx="152.1" cy="199.7" r=".19"/>
<circle cx="152.1" cy="199.8" r=".19"/>
<circle cx="152.1" cy="199.6" r=".19"/>
<circle cx="82.7" cy="217.4" r=".19"/>
<circle cx="82.7" cy="217.3" r=".19"/>
<circle cx="82.8" cy="217.6" r=".19"/>
<circle cx="82.9" cy="213.4" r=".19"/>
<circle cx="83" cy="213.3" r=".19"/>
<circle cx="83" cy="210.2" r=".19"/>
<circle cx="83" cy="213.2" r=".19"/>
<circle cx="83" cy="210.4" r=".19"/>
<circle cx="83.2" cy="213.2" r=".19"/>
<circle cx="83.2" cy="206" r=".19"/>
<circle cx="83.3" cy="205.9" r=".19"/>
<circle cx="83.3" cy="205.8" r=".19"/>
<circle cx="83.4" cy="203.2" r=".19"/>
<circle cx="83.4" cy="205.7" r=".19"/>
<circle cx="83.4" cy="203.3" r=".19"/>
<circle cx="83.5" cy="205.7" r=".19"/>
<circle cx="83.5" cy="203.4" r=".19"/>
<circle cx="83.6" cy="205.7" r=".19"/>
<circle cx="84.7" cy="213.2" r=".19"/>
<circle cx="84.7" cy="205.7" r=".19"/>
<circle cx="84.7" cy="213.1" r=".19"/>
<circle cx="84.9" cy="212.6" r=".19"/>
<circle cx="84.9" cy="213.1" r=".19"/>
<circle cx="84.9" cy="205.6" r=".19"/>
<circle cx="84.9" cy="205.1" r=".19"/>
<circle cx="84.9" cy="213" r=".19"/>
<circle cx="84.9" cy="205.5" r=".19"/>
<circle cx="85" cy="205.4" r=".19"/>
<circle cx="85" cy="212.8" r=".19"/>
<circle cx="85" cy="205.2" r=".19"/>
<circle cx="85" cy="212.9" r=".19"/>
<circle cx="85" cy="205.3" r=".19"/>
<circle cx="150.7" cy="216.5" r=".19"/>
<circle cx="150.7" cy="209" r=".19"/>
<circle cx="150.7" cy="201.6" r=".19"/>
<circle cx="150.7" cy="201.5" r=".19"/>
<circle cx="150.7" cy="216.6" r=".19"/>
<circle cx="150.7" cy="209.1" r=".19"/>
<circle cx="150.7" cy="216.7" r=".19"/>
<circle cx="150.7" cy="216.4" r=".19"/>
<circle cx="150.7" cy="208.9" r=".19"/>
<circle cx="150.7" cy="201.4" r=".19"/>
<circle cx="150.7" cy="209.3" r=".19"/>
<circle cx="150.7" cy="209.2" r=".19"/>
<circle cx="150.7" cy="201.8" r=".19"/>
<circle cx="150.7" cy="216.8" r=".19"/>
<circle cx="150.8" cy="216.8" r=".19"/>
<circle cx="150.8" cy="209.3" r=".19"/>
<circle cx="150.8" cy="201.8" r=".19"/>
<circle cx="150.8" cy="209.4" r=".19"/>
<circle cx="150.8" cy="216.9" r=".19"/>
<circle cx="150.8" cy="201.9" r=".19"/>
<circle cx="150.9" cy="209.4" r=".19"/>
<circle cx="150.9" cy="201.9" r=".19"/>
<circle cx="150.9" cy="216.9" r=".19"/>
<circle cx="151" cy="209.4" r=".19"/>
<circle cx="151" cy="201.9" r=".19"/>
<circle cx="151" cy="216.9" r=".19"/>
<circle cx="151.9" cy="201.9" r=".19"/>
<circle cx="152" cy="201.9" r=".19"/>
<circle cx="152.1" cy="202" r=".19"/>
<circle cx="152.1" cy="202.1" r=".19"/>
<circle cx="152.2" cy="209.4" r=".19"/>
<circle cx="152.2" cy="202.2" r=".19"/>
<circle cx="152.3" cy="206.9" r=".19"/>
<circle cx="152.3" cy="209.5" r=".19"/>
<circle cx="152.4" cy="209.5" r=".19"/>
<circle cx="152.4" cy="206.8" r=".19"/>
<circle cx="152.4" cy="206.7" r=".19"/>
<circle cx="152.5" cy="209.5" r=".19"/>
<circle cx="152.5" cy="209.6" r=".19"/>
<circle cx="152.6" cy="209.7" r=".19"/>
<circle cx="152.6" cy="209.8" r=".19"/>
<circle cx="152.6" cy="216.9" r=".19"/>
<circle cx="152.7" cy="214" r=".19"/>
<circle cx="152.7" cy="217" r=".19"/>
<circle cx="152.8" cy="217" r=".19"/>
<circle cx="152.8" cy="213.8" r=".19"/>
<circle cx="152.9" cy="217" r=".19"/>
<circle cx="152.9" cy="217.2" r=".19"/>
<circle cx="152.9" cy="217.3" r=".19"/>
<circle cx="82.5" cy="220.9" r=".19"/>
<circle cx="82.5" cy="221" r=".19"/>
<circle cx="82.6" cy="220.8" r=".19"/>
<circle cx="82.7" cy="220.7" r=".19"/>
<circle cx="82.8" cy="220.7" r=".19"/>
<circle cx="84.7" cy="220.7" r=".19"/>
<circle cx="84.7" cy="220.6" r=".19"/>
<circle cx="84.9" cy="220.6" r=".19"/>
<circle cx="84.9" cy="220.1" r=".19"/>
<circle cx="85" cy="220.4" r=".19"/>
<circle cx="85" cy="220.1" r=".19"/>
<circle cx="85" cy="220.3" r=".19"/>
</g>
<path d="M117.8 139.8v.8M117.8 142.4v18.5M117.8 162.6v1.7M117.8 166.2v18.4M117.8 186.4v1.7M117.8 189.9v18.4M117.8 210.1v1.7M117.8 213.6v18.4M117.8 233.8v.9" fill="none" stroke="#808000" stroke-width=".28"/>
<path d="M149.7 280.2l3.8 .6-3.8 .6z" fill="#f00"/>
<path d="M145.5 197.4v77.8M141.8 272.7l3.7 .6-3.7 .6zM117.8 280.8h35.7" fill="none" stroke="#f00" stroke-width=".28"/>
<path d="M141.8 272.7l3.7 .6-3.7 .6z" fill="#f00"/>
<path d="M144.8 213.2v56.6M117.8 273.3h27.7M141.1 267.3l3.7 .6-3.7 .6z" fill="none" stroke="#f00" stroke-width=".28"/>
<path d="M141.1 267.3l3.7 .6-3.7 .6z" fill="#f00"/>
<path d="M142.7 213.2v50M117.8 267.9h27M138.9 260.7l3.8 .7-3.8 .6z" fill="none" stroke="#f00" stroke-width=".28"/>
<path d="M138.9 260.7l3.8 .7-3.8 .6z" fill="#f00"/>
<path d="M116.8 228.6h10.9M117.8 222.5h9.9M125.8 228.6l.6 3.7h-1.2zM117.8 261.4h24.9" fill="none" stroke="#f00" stroke-width=".28"/>
<path d="M125.8 228.6l.6 3.7h-1.2z" fill="#f00"/>
<path d="M125.2 218.8h1.2l-.6 3.7z" fill="none" stroke="#f00" stroke-width=".28"/>
<path d="M125.2 218.8h1.2l-.6 3.7z" fill="#f00"/>
<path d="M156.7 177.3l-15.4 16M143.5 190.2l.9 .8-3.1 2.3zM125.8 215.1v7.4M125.8 228.6v10.6" fill="none" stroke="#f00" stroke-width=".28"/>
<path d="M143.5 190.2l.9 .8-3.1 2.3z" fill="#f00"/>
<path d="M270.5 49.1l2.5 .4-2.5 .4zM273 48.2v21.4M278.2 48.2v21.4" fill="none" stroke="#f00" stroke-width=".28"/>
<path d="M270.5 49.1l2.5 .4-2.5 .4z" fill="#f00"/>
<path d="M278.2 49.5l2.5-.4v.8z" fill="none" stroke="#f00" stroke-width=".28"/>
<path d="M278.2 49.5l2.5-.4v.8z" fill="#f00"/>
<path d="M268 49.5h5M278.2 49.5h5M268.1 98.8v12.4M268.1 100l2.5-.4v.8zM283.1 98.8v12.4" fill="none" stroke="#f00" stroke-width=".28"/>
<path d="M268.1 100l2.5-.4v.8z" fill="#f00"/>
<path d="M280.6 99.6l2.5 .4-2.5 .4z" fill="none" stroke="#f00" stroke-width=".28"/>
<path d="M280.6 99.6l2.5 .4-2.5 .4z" fill="#f00"/>
<path d="M263.6 67.4h11.6M264.9 67.4l.4 2.5h-.8zM263.6 80.4h12M268.1 100h32" fill="none" stroke="#f00" stroke-width=".28"/>
<path d="M264.9 67.4l.4 2.5h-.8z" fill="#f00"/>
<path d="M264.5 77.9h.8l-.4 2.5z" fill="none" stroke="#f00" stroke-width=".28"/>
<path d="M264.5 77.9h.8l-.4 2.5z" fill="#f00"/>
<path d="M73.8 31.2l2.6 .4-2.6 .4zM76.4 30.4v10.2M80.3 30.4v10.2M264.9 67.4v13" fill="none" stroke="#f00" stroke-width=".28"/>
<path d="M73.8 31.2l2.6 .4-2.6 .4z" fill="#f00"/>
<path d="M80.3 31.6l2.5-.4v.8z" fill="none" stroke="#f00" stroke-width=".28"/>
<path d="M80.3 31.6l2.5-.4v.8z" fill="#f00"/>
<path d="M71.3 31.6h5.1M80.3 31.6h17.5M179.5 84.8h15.7M179.5 90.8h15.7M193.5 82.3h.8l-.3 2.5z" fill="none" stroke="#f00" stroke-width=".28"/>
<path d="M193.5 82.3h.8l-.3 2.5z" fill="#f00"/>
<path d="M194 90.8l.3 2.5h-.8z" fill="none" stroke="#f00" stroke-width=".28"/>
<path d="M194 90.8l.3 2.5h-.8z" fill="#f00"/>
<path d="M194 79.8v5M194 90.8v5" fill="none" stroke="#f00" stroke-width=".28"/>
<g font-size="7" fill="#f00">
<text x="158.5" y="40.9">CORTE A-A</text>
<text x="58.7" y="70.5">B</text>
<text x="31.6" y="147.5">DETALLE B</text>
<text x="45.6" y="155">3:1</text>
<text x="253.3" y="202">A</text>
<text x="393.3" y="202">A</text>
</g>
<g font-size="5.8" fill="#f00">
<text x="109.5" y="260.4">O 16,6</text>
<text x="111.7" y="267">O 18</text>
<text x="109.5" y="272.4">O 18,5</text>
<text x="109.5" y="279.9">O 23,8</text>
</g>
<g font-size="5.6" fill="#00f">
<text x="277.7" y="274.4">TAPON CANULA CON BRAZO</text>
<text x="302.8" y="282">0475 / 0 / 0</text>
</g>
<g font-size="5.3" fill="#f00">
<text x="148.9" y="184.1" transform="rotate(-46 148.9 184.1)">R 2</text>
<text x="124.9" y="237.9" transform="rotate(-90 124.9 237.9)">2</text>
</g>
<text font-size="4.9" fill="#00f" x="236" y="281">1:1</text>
<g font-size="4.2" fill="#f00">
<text x="235.5" y="272.9">Esc.</text>
<text x="244.5" y="272.9">Tol.</text>
</g>
<text font-size="4.2" fill="#00f" x="244" y="280.8">±0.2</text>
<g font-size="3.9" fill="#f00">
<text x="85.5" y="31">O 3,92</text>
<text x="270.9" y="48.9">O</text>
<text x="184.6" y="71.2">O 7,5</text>
<text x="183.6" y="78.7">O 5,4</text>
<text x="185.4" y="100.6">O 9,8</text>
<text x="290.8" y="99.4">O 15</text>
<text x="185" y="105.2">O 8</text>
<text x="290.2" y="106.9">O 24,54</text>
<text x="76.5" y="111.9">O 23,8</text>
<text x="185.2" y="112.7">O 3</text>
<text x="271.5" y="128.9">O</text>
<text x="270.1" y="136.4">O 27,4</text>
<text x="249" y="161.5" transform="rotate(23 249 161.5)">O 27,4</text>
<text x="384.3" y="168.3" transform="rotate(-31 384.3 168.3)">O 9,8</text>
</g>
<g font-size="3.5" fill="#f00">
<text x="275.5" y="48.9">5,2</text>
<text x="264.3" y="75.9" transform="rotate(-90 264.3 75.9)">13</text>
<text x="101.3" y="79.8">PASO ROSCA</text>
<text x="101.3" y="83.5">2.5 mm</text>
<text x="193.3" y="88.8" transform="rotate(-90 193.3 88.8)">6</text>
<text x="48.2" y="91.9" transform="rotate(-90 48.2 91.9)">11,2</text>
<text x="53.9" y="92.2" transform="rotate(-90 53.9 92.2)">10,5</text>
<text x="58.7" y="92.5" transform="rotate(-90 58.7 92.5)">5</text>
<text x="208.3" y="91.9" transform="rotate(-90 208.3 91.9)">9,2</text>
<text x="82.1" y="100.3" transform="rotate(-90 82.1 100.3)">2</text>
<text x="252" y="96.9" transform="rotate(-90 252 96.9)">55</text>
<text x="162" y="103.8" transform="rotate(-90 162 103.8)">1,6</text>
<text x="200.8" y="102.9" transform="rotate(-90 200.8 102.9)">0,9</text>
<text x="396.8" y="120.3" transform="rotate(-90 396.8 120.3)">9,2</text>
<text x="275.8" y="128.9">26</text>
<text x="333" y="183.5" transform="rotate(-90 333 183.5)">3,2</text>
<text x="318.9" y="200.1">120</text>
</g>
<g font-size="2.9" fill="#f00">
<text x="297.7" y="243">MODIFICACIÓN</text>
<text x="391.7" y="243.1">INFORME</text>
<text x="241.4" y="247.1">VERSIÓN</text>
<text x="265.2" y="247">FECHA</text>
<text x="321.8" y="247">OPERACIÓN</text>
<text x="393.6" y="247">SI / NO</text>
</g>
<g font-size="2.8" fill="#00f">
<text x="371.7" y="219.5">-</text>
<text x="400.8" y="218.3">-</text>
<text x="261.1" y="255">07/01/2021</text>
<text x="281" y="255">4 Noyos nuevos restando 1 mm de diametro en la punta</text>
<text x="396.7" y="255">SI</text>
<text x="263.7" y="263">E.V.</text>
<text x="285.5" y="262.9">07/01/2021</text>
<text x="339.2" y="259">--</text>
<text x="339.2" y="263">--</text>
<text x="393.3" y="259">M-0475</text>
<text x="397.8" y="262.9">-</text>
<text x="265.4" y="267">--</text>
<text x="291.7" y="266.9">--</text>
<text x="339" y="267">--</text>
<text x="397.2" y="267.1">--</text>
</g>
<g font-size="2.8" fill="#f00">
<text x="235.9" y="262.9">Dibujado</text>
<text x="263" y="259.1">Nombre</text>
<text x="288.7" y="258.8">Fecha</text>
<text x="305.7" y="258.9">Material figura</text>
<text x="305.7" y="262.8">Contracción</text>
<text x="356.3" y="259">Nº de molde</text>
<text x="356.3" y="262.9">Cantidad de figuras</text>
<text x="235.9" y="266.9">Comprobado</text>
<text x="305.7" y="267">Peso figura</text>
<text x="356.3" y="267">Referencia cliente</text>
<text x="244.3" y="286.4">Ref. CAD:0475-0-0_20210107_TAPON_CANULA_CON_BRAZO.dft</text>
</g>
<text font-size="2.8" x="235" y="286.5">DinA</text>
<text font-size="1.7" x="316.1" y="286.8">3</text>
</svg>
